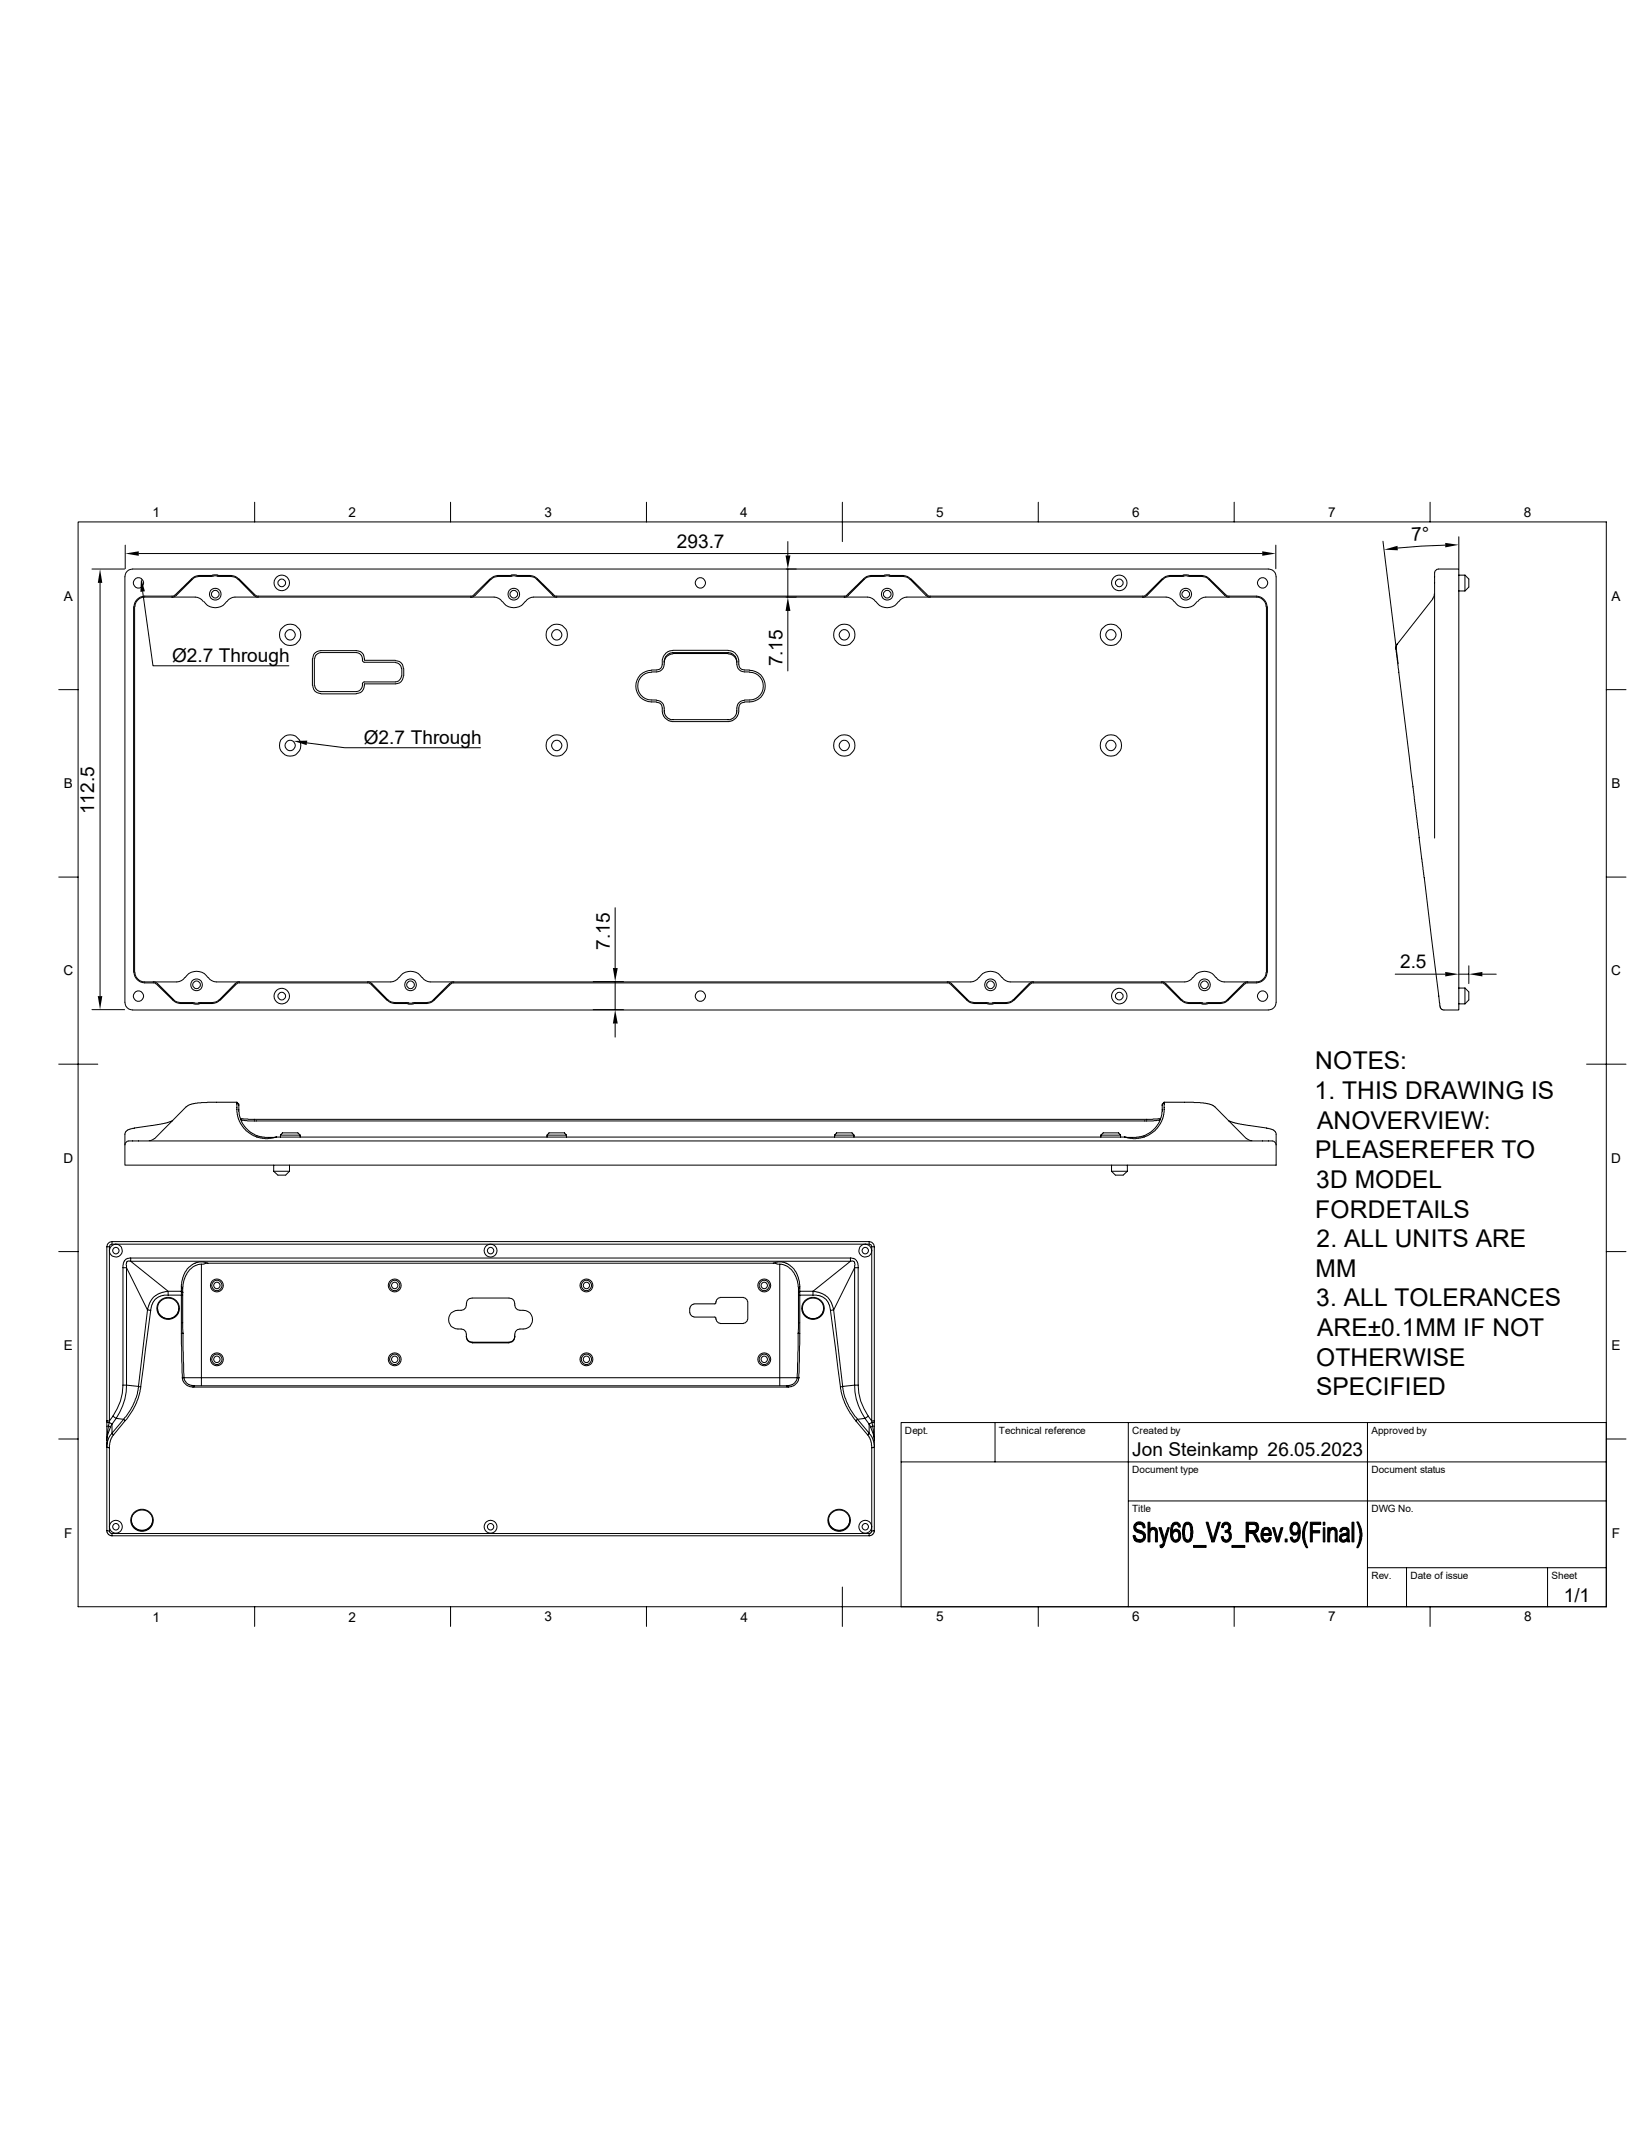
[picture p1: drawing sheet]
<svg xmlns="http://www.w3.org/2000/svg" width="216mm" height="279mm" viewBox="0 0 216 279" stroke-linecap="round" stroke-linejoin="round" font-family="sans-serif">
<g fill="none" stroke="#000" stroke-width=".13">
<path d="M10.2 68.5h200.5v142.4h-200.5zM12.1 74.7h4.2M13.1 76.5v54.2M16.4 71.5v3.1M16.7 75l.2-.2 .5-.1h149a1.01 1.01 0 0 1 1 1v55.8a1.01 1.01 0 0 1-1 1h-149a1.01 1.01 0 0 1-1-1v-55.8l.1-.5zM17.5 79.6v48M17.7 79.6v48M18.2 72.6h147.4M18.7 77.6l1.4 9.8h17.8M23 78.1l-.3 .1h-3.7a1.45 1.45 0 0 0-1.4 1.4M26.7 79a1.37 1.37 0 0 0-1.1-.6h-6.6a1.3 1.3 0 0 0-1.3 1.2M26.8 79a1.77 1.77 0 0 0 2.9 0"/>
<path d="M28.5 75.6h1.8a1.16 1.16 0 0 1 .9 .4M28.5 75.5h1.8a1.42 1.42 0 0 1 1 .4M28.5 75.6h-2.4a1.16 1.16 0 0 0-.9 .4l-2.1 2.1-.2 .2-.3 .1M28.6 75.5h-2.5a1.42 1.42 0 0 0-1 .4l-2.1 2.1M29.8 79a1.37 1.37 0 0 1 1-.6h34a1.37 1.37 0 0 1 1.1 .6M31.2 76l2.1 2.1 .3 .2 .3 .1M31.3 75.9l2.1 2.1M33.4 78.1l.3 .1h28.1l.4-.1M33.4 65.9v2.6M59.1 65.9v2.6M64.3 75.9l-2.1 2.1M64.4 76l-2.1 2.1-.2 .2-.3 .1"/>
<path d="M65.9 79a1.77 1.77 0 0 0 3 0M67.1 75.5h2.4a1.42 1.42 0 0 1 1 .4l2.1 2.1M67.1 75.6h2.4a1.16 1.16 0 0 1 .9 .4l2.1 2.1M67.1 75.5h-1.8a1.42 1.42 0 0 0-1 .4M67.1 75.6h-1.8a1.16 1.16 0 0 0-.9 .4M68.9 79a1.37 1.37 0 0 1 1.1-.6h43.8a1.37 1.37 0 0 1 1.1 .6M72.5 78.1l.2 .2 .3 .1M72.6 78.1l.3 .1h37.8l.5-.1M84.8 65.9v2.6M103.3 71.1v1.8M103.3 74.7v3.7M110.5 65.9v5.2"/>
<path d="M111.3 78.1l-.3 .2-.3 .1M114.9 79a1.77 1.77 0 0 0 3 0M116.6 75.6h1.8a1.16 1.16 0 0 1 .9 .4M116.7 75.5h1.7a1.42 1.42 0 0 1 1 .4M116.7 75.6h-2.4a1.16 1.16 0 0 0-.9 .4l-2.1 2.1M116.7 75.5h-2.4a1.42 1.42 0 0 0-1 .4l-2.1 2.1M117.9 79a1.37 1.37 0 0 1 1.1-.6h34a1.37 1.37 0 0 1 1 .6M119.4 76l2.1 2.1 .2 .2 .3 .1M119.5 75.9l2.1 2.1M121.5 78.1l.4 .1h28l.5-.1M136.2 65.9v2.6M152.4 75.9l-2 2.1"/>
<path d="M152.5 76l-2 2.1-.3 .2-.3 .1M154.1 79a1.77 1.77 0 0 0 2.9 0M155.2 75.5h2.4a1.42 1.42 0 0 1 1 .4l2.1 2.1M155.2 75.5h-1.7a1.42 1.42 0 0 0-1 .4M155.2 75.6h2.4a1.16 1.16 0 0 1 .9 .4l2.2 2.1 .2 .2 .3 .1M155.3 75.6h-1.8a1.16 1.16 0 0 0-.9 .4M157.1 79a1.37 1.37 0 0 1 1.1-.6h6.6a1.3 1.3 0 0 1 1.3 1.2M160.7 78.1l.4 .1h3.7a1.45 1.45 0 0 1 1.4 1.4M161.9 65.9v2.6M166.1 79.6v48M166.2 79.6v48M167.3 71.5v3.1"/>
<path d="M181.4 71l2 16.1M187.6 65.9v2.6M188 78.6l-4.7 5.9-.2 .4v.4l5.8 46.9a.54 .54 0 0 0 .5 .3h1.9v-57.8h-2.6a.58 .58 0 0 0-.5 .7v34.6M188.1 77.9v.4l-.2 .3M189.6 71.5l-6.3 .4M191.3 70.4v4.2M191.3 75.5h.9M191.3 77.6h.9M192.2 75.5v2.1M192.2 75.5l.5 .5v1l-.5 .6M7.7 90.5h2.5M40.3 97.5l4.9 .6h17.8"/>
<path d="M41 86.4v3.6M41 86.4a1.02 1.02 0 0 1 1.1-1h4.6a1.05 1.05 0 0 1 1.1 1.3h4.1M41 90a1.02 1.02 0 0 0 1.1 1M41.2 86.4v3.6M41.3 86.4a.88 .88 0 0 1 .8-.8h4.6a.88 .88 0 0 1 .8 1.1l.2 .2h4.2M42.1 91.1h4.6M51.9 87l.4 .1 .2 .2 .2 .5M51.9 86.7a1.02 1.02 0 0 1 1 1.1M52.7 88.7l-.2 .4a.74 .74 0 0 1-.6 .4h-4.2l-.2 .2a.93 .93 0 0 1-.8 1.1h-4.6l-.6-.3-.2-.5M52.7 87.8v.9M52.9 88.7a1.02 1.02 0 0 1-1 1h-4.1v.3a1.02 1.02 0 0 1-1.1 1M53 87.8v.9"/>
<path d="M85.5 88.2a1.82 1.82 0 0 0-1.8 1.8 1.82 1.82 0 0 0 1.8 1.9h.6M85.5 88a2.07 2.07 0 0 0-2.1 2 2.07 2.07 0 0 0 2.1 2.1h.6M85.5 88.2a1.45 1.45 0 0 0 1.5-.5l.1-1a1.25 1.25 0 0 1 1.2-1.1h7.3l.5 .3a1.16 1.16 0 0 1 .5 .9 1.09 1.09 0 0 0 1.1 1.4h.6M85.5 87.9a1.25 1.25 0 0 0 1.3-.4l.1-.7a1.52 1.52 0 0 1 1.4-1.5l7.2 .1a1.45 1.45 0 0 1 1.4 1.4v.4a.73 .73 0 0 0 .8 .7h.6M86.1 91.9a1.24 1.24 0 0 1 1 1.6l.1 .1a1.11 1.11 0 0 0 1.1 .8h7.2a1.16 1.16 0 0 0 1.1-1.1 1.08 1.08 0 0 1 1.1-1.4M86.1 92.2a.98 .98 0 0 1 .8 1.2 1.47 1.47 0 0 0 1.4 1.3h7.2a1.45 1.45 0 0 0 1.4-1.4v-.4a.73 .73 0 0 1 .8-.7M88.3 85.8h7.2M88.3 85.8a1.16 1.16 0 0 0-1.2 1.2M95.5 85.8a1.16 1.16 0 0 1 1.1 1.2M98.3 88.2a1.82 1.82 0 0 1 1.8 1.8 1.82 1.82 0 0 1-1.8 1.9h-.6M98.3 88a2.07 2.07 0 0 1 2.1 2 2.07 2.07 0 0 1-2.1 2.1h-.6M103.3 80.2v7.9"/>
<path d="M210.7 90.5h2.6M7.7 115.1h2.5M80.7 119.1v7.9M210.7 115.1h2.6M7.7 139.7h5.1M12.1 132.5h4.2M17.6 127.6a1.45 1.45 0 0 0 1.4 1.4h1.2l.4 .2M17.7 127.6a1.3 1.3 0 0 0 1.3 1.3h4.2a1.37 1.37 0 0 0 1.1-.6M20.1 128.9h.3l.3 .2 2.1 2.1a1.16 1.16 0 0 0 .9 .4h2.4M20.6 129.2l2.1 2.1a1.42 1.42 0 0 0 1 .4h2.4M24.3 128.3a1.77 1.77 0 0 1 3 0M27.3 128.3a1.37 1.37 0 0 0 1.1 .6h22.9a1.37 1.37 0 0 0 1-.6"/>
<path d="M28.7 131.2a1.16 1.16 0 0 1-.8 .4h-1.9M28.8 131.3a1.42 1.42 0 0 1-.9 .4h-1.8M30.9 129.2l.5-.2h16.9l.4 .2M30.9 129.2l-2 2.1M31.4 128.9h-.3l-.2 .2-2.1 2.1M48.2 128.9h.3l.3 .2 2 2.1M48.7 129.2l2.1 2.1M50.8 131.3a1.42 1.42 0 0 0 1 .4h1.8M50.9 131.2a1.16 1.16 0 0 0 .9 .4h1.8M52.4 128.3a1.77 1.77 0 0 1 2.9 0M55.4 128.3a1.37 1.37 0 0 0 1 .6h70.9a1.37 1.37 0 0 0 1.1-.6M59.1 129.2l-2.2 2.1a1.42 1.42 0 0 1-.9 .4h-2.5"/>
<path d="M59.1 129.2l.4-.2h64.9l.3 .2M59.5 128.9h-.3l-.2 .2-2.1 2.1a1.16 1.16 0 0 1-.9 .4h-2.4M77.8 132.5h4M77.8 128.8h4M80.7 128.8v3.7M80.7 134.3v1.8M124.2 128.9h.3l.3 .2 2.1 2.1a1.16 1.16 0 0 0 .9 .4h2.4M124.7 129.2l2.1 2.1a1.42 1.42 0 0 0 1 .4h2.5M128.4 128.3a1.77 1.77 0 0 1 3 0M131.4 128.3a1.37 1.37 0 0 0 1.1 .6h22.9a1.37 1.37 0 0 0 1.1-.6M132.9 131.2a1.16 1.16 0 0 1-.9 .4h-1.8M133 131.3a1.42 1.42 0 0 1-1 .4h-1.8"/>
<path d="M135.1 129.2l.5-.2h16.9l.3 .2M135.1 129.2l-2.1 2.1M135.6 128.9h-.3l-.3 .2-2.1 2.1M152.4 128.9h.3l.2 .2 2.1 2.1M152.8 129.2l2.1 2.1M154.9 131.3a1.42 1.42 0 0 0 1 .4h1.8M155 131.2a1.16 1.16 0 0 0 .9 .4h1.8M156.5 128.3a1.77 1.77 0 0 1 3 0M163.2 129.2l-2.1 2.1a1.42 1.42 0 0 1-1 .4h-2.5M163.7 128.9h-.3l-.3 .2-2.1 2.1a1.16 1.16 0 0 1-.9 .4h-2.4M166.1 127.6a1.3 1.3 0 0 1-1.3 1.3h-4.2a1.37 1.37 0 0 1-1.1-.6M166.2 127.6a1.45 1.45 0 0 1-1.4 1.4h-1.3l-.3 .2"/>
<path d="M183 127.8h6.6M191.3 127.8h1.4M191.3 129.7h.9M191.3 131.7h.9M192.2 129.7v2M192.2 129.7l.5 .5v1l-.5 .5M192.7 126.7v2.4M194.4 127.8h1.9M208.1 139.7h5.2M16.4 150.2a.58 .58 0 0 1 .7-.5h149.7a.51 .51 0 0 1 .6 .5M16.4 150.2v2.7h151v-2.7M20.3 149.4l-.5 .3h-.2"/>
<path d="M22.6 147.1l-.9 .3-4.1 .6-.8 .3a.74 .74 0 0 0-.4 .6v1.3M31.1 144.7v.2M31.1 144.7l.2 .2 .1 1.4 .3 1 .4 .6 .5 .5 1 .6 .6 .2 .6 .1 1.5-.1M31.1 144.9v1.1l.2 .9 .2 .5 .8 1 .9 .6 1 .4h.9l1.2-.2M31.1 144.7h-4.7l-1 .1-.7 .2-4.4 4.4M31.1 144.9h.1M31.5 146.8l1.1 .1h118.6l1-.1M31.6 146.9l.2 .1 .7 .1h118.8l.7-.1 .2-.1M35.9 153.7h2.1M35.9 153.7l.5 .5h1.1l.5-.5M35.9 152.9v.8M36.3 149.2h111.2"/>
<path d="M36.8 149a.71 .71 0 0 1 .9-.3h.7a.74 .74 0 0 1 1 .3M36.8 149h2.6M36.8 149v.2M38 152.9v.8M39.4 149v.2M71.8 149a.71 .71 0 0 1 .8-.3h.8a.71 .71 0 0 1 .9 .3M71.8 149h2.5M71.8 149v.2M74.3 149v.2M109.5 149a.71 .71 0 0 1 .9-.3h.7a.71 .71 0 0 1 .9 .3M109.5 149h2.5M109.5 149v.2"/>
<path d="M112 149v.2M144.4 149a.74 .74 0 0 1 .9-.3h.8a.71 .71 0 0 1 .9 .3M144.4 149h2.6M144.4 149v.2M145.8 153.7l.5 .5h1l.6-.5M145.8 152.9v.8M145.8 153.7h2.1M147 149v.2M147.9 152.9v.8M152.4 145.1v1.2l-.2 .6-.5 1-.6 .5-.9 .6-.6 .2-.6 .1-1.5-.1M152.4 145.1h.1M152.7 144.7l-.3 .2v.2"/>
<path d="M152.7 144.7v.2M152.7 144.9v1.1l-.2 .9-.2 .5-.8 1-.9 .6-1 .4h-1l-1.1-.2M152.7 144.7h4.7l1.6 .3 .3 .2 4.2 4.2M152.7 144.9h.1M161.1 147.1l1 .3 4.1 .6 .8 .3a.74 .74 0 0 1 .4 .6v1.3M163.5 149.4l.5 .3h.2M7.7 164.3h2.5M14 163.6h.4M14 163.6v23.1M14.4 163.6v22.9l.4-.7M14.7 163.3a.3 .3 0 0 0-.3 .3M14.7 162.9l-.3 .1-.3 .3-.1 .3"/>
<path d="M14.7 163.3h.5M14.7 162.9v.4M14.7 162.9h99.3M15.2 163.3h98.3M16.1 166.4v15.4M16.1 166.4h.5M16.6 166.4l2.7 5.5M16.6 166.4v15.4M17.1 165.1a.96 .96 0 0 0-1 1.1v.2M17.1 165.1h94.4M17.1 165.1v.4a.4 .4 0 0 0-.5 .1 .4 .4 0 0 0 0 .5v.3M19.3 171.9l-1.1 10"/>
<path d="M19.3 171.9l.5 .1M19.8 172l-1.3 10M20.7 171.7a1.4 1.4 0 0 0 1.4 1.4 1.4 1.4 0 0 0 1.4-1.4M22.1 170l-1 .1-.7 .3-.4 .6-.2 1M22.1 170v-.5l-.9 .1-.8 .4-.7 .8-.4 1.1M22.1 170h1.7M23.8 169.5v.5M23.8 169.5h-1.7l-5-4h94.4l-4.9 4M23.8 169.5l.2 .1M23.8 173.6h.2M23.8 169.5h.1M23.8 169l.2 .1"/>
<path d="M23.8 170h.2zM23.8 175l.1 5.8M23.8 170v5M23.8 168.9v.6M23.8 168.9l.2 .1M24 173.6v1.4M24 169v.1M24 169.6v4M24 169.1v.5M24 169.6h.1M24 175l.1 5.8M24 175h-.2"/>
<path d="M26.4 165.9v14.9M27.3 165.8l-1.4 .2-.9 .5-.7 .9-.2 .7-.1 .9M27.3 165.8l-.6-.2h-.6l-.7 .2-.6 .4-.3 .4-.4 .7-.3 .9v.7M27.3 165.8h74.1M61.2 175.3l.1 .4a.69 .69 0 0 0 .6 .4M61.9 176.1v.1h4.9v-.1M61.9 176.1h4.9M61.9 176.2a.81 .81 0 0 1-.7-1.1l-.2-.5a1.06 1.06 0 0 0-.9-.2 1.26 1.26 0 0 1-1.2-1.5 1.26 1.26 0 0 1 1.6-.9l.3-.1 .3-.3 .1-.5a.73 .73 0 0 1 .7-.8h4.9a.76 .76 0 0 1 .7 1l.2 .4a1.06 1.06 0 0 0 .9 .3 1.26 1.26 0 0 1 1.2 1.4 1.26 1.26 0 0 1-1.6 1l-.3 .1-.3 .3-.1 .6a.73 .73 0 0 1-.7 .8M67.5 175.3l-.1 .4a.69 .69 0 0 1-.6 .4M90.5 171.7v.6M90.5 172.3a.6 .6 0 0 0 .5 .5M91 171.2a.6 .6 0 0 0-.5 .5"/>
<path d="M91 172.8h2.8l.1 .3M93.9 170.8l-.1 .3h-2.8M93.9 173.1a.6 .6 0 0 0 .5 .6M94.4 170.3a.6 .6 0 0 0-.5 .5M94.4 170.3h3.1M94.4 173.7h3.1M97.5 170.3a.6 .6 0 0 1 .5 .5M98 173.1a.6 .6 0 0 1-.5 .6M98.1 170.8v2.3M101.4 165.8l.6-.2h.6l.7 .2 .5 .4 .4 .4 .4 .7 .3 .9v.7M101.4 165.8l1.3 .1 .6 .3 .4 .3 .7 .9 .2 .7 .1 .9M102.3 165.9v14.9h-75.9"/>
<path d="M104.7 175l-.1 5.8M104.7 175h.2M104.7 170h.2zM104.7 169.6v.4M104.7 169v.1M104.7 173.6v1.4M104.7 170h.1M104.7 173.6h.2M104.7 169.1v.5M104.7 170v3.6M104.9 169l-.2 .1M104.9 170v5"/>
<path d="M104.9 175l-.1 5.8M104.9 169.5v.5M104.9 170h1.7M104.9 169.5h1.7M104.9 169.5l-.2 .1M104.9 168.9v.6M104.9 168.9l-.2 .1M105.2 171.7a1.4 1.4 0 0 0 1.4 1.4 1.4 1.4 0 0 0 1.4-1.4M106.6 170l1 .1 .6 .3 .5 .6 .2 1M106.6 169.5l1.1 .2 .5 .3 .4 .3 .5 .6 .2 .8v.2l-.4 .1M106.6 169.5v.5M108.9 172l1.3 10"/>
<path d="M111.5 165.1h.2a.96 .96 0 0 1 .9 1.1v.2M111.5 165.1v.4a.42 .42 0 0 1 .5 .1 .42 .42 0 0 1 .1 .4v.4l-2.8 5.5 1.2 10M112.6 166.4v15.4M112.6 166.4h-.5v15.4l-1.6 .1M113.5 163.3a.87 .87 0 0 1 .8 .8M113.5 163.3h.5M113.5 163.3a.84 .84 0 0 0-.8 .8 .84 .84 0 0 0 .8 .9 .84 .84 0 0 0 .8-.9M114 163.3a.3 .3 0 0 1 .3 .3M114 162.9l.3 .1 .3 .3 .1 .3M114 162.9v.4M114.3 163.6v.5M114.3 164.1v22.4l-.4-.7"/>
<path d="M114.3 163.6h.4M114.7 163.6v23.1M210.7 164.3h2.6M7.7 188.8h2.5M14 186.5h.4l-.1 .1 .4 .3M14 189.1v11.8M14 186.7h.3M14 186.7v.5M14 187.2v1.9M14.2 187.2l.3 .1-.4 .9-.1 .9M14.2 187.2h-.2M14.2 187.2l-.2 1.9"/>
<path d="M14.3 186.6l-.1 .6M14.4 190v10.9M14.7 186.9l-.2 .4M14.9 188.3l-.4 .7-.1 1M14.9 188.3l-.2-.2-.3 .4-.3 .6v.4a.28 .28 0 0 0-.1 .4 .28 .28 0 0 0 .4 .1M15.2 186.1l1 .2-1.5 1.8v-1.2zM16.1 181.8a7.1 7.1 0 0 1-1.3 4M16.1 181.8h.5M16.2 186.3l.2 .1M16.4 186.4l-1.5 1.9M16.6 181.8a7.6 7.6 0 0 1-1.4 4.3l-.4-.3M16.6 181.8l1.6 .1"/>
<path d="M17.2 199.5a1.4 1.4 0 0 0 1.4 1.3 1.4 1.4 0 0 0 1.4-1.3M18.2 181.9l.3 .1M18.2 181.9a8 8 0 0 1-2 4.4M18.5 182l-.1 .3a8.5 8.5 0 0 1-2 4.1M23.9 180.8a1.39 1.39 0 0 0 1.4 1.2M23.9 180.8h.2M24.1 180.8l.2 .4 .3 .4 .7 .3M24.1 180.8h2.3M24.1 180.8h-.2M24.1 180.8h.1M25.3 182h78.1M25.3 181.9h.2"/>
<path d="M25.3 181.9v.1M25.5 181.9h77.7M25.5 181.9v.1M26.4 180.8v1.1M103.2 181.9h.2M103.2 181.9v.1M103.4 181.9v.1M104.6 180.8l-.2 .4-.3 .4-.7 .3M104.6 180.8h-2.3v1.1M104.6 180.8h.2M104.8 180.8a1.39 1.39 0 0 1-1.4 1.2M104.8 180.8h-.2"/>
<path d="M108.7 199.5a1.4 1.4 0 0 0 1.4 1.3 1.4 1.4 0 0 0 1.4-1.3M110.2 182l.1 .3a8.9 8.9 0 0 0 2 4.2M110.5 181.9l-.3 .1M110.5 181.9a8 8 0 0 0 2 4.4M112.3 186.5l1.5 1.8M112.5 186.3l-.2 .2M112.5 186.3l1.5 1.8v-1.2M112.6 181.8a7.1 7.1 0 0 0 1.3 4M112.6 181.8h-.5a7.6 7.6 0 0 0 1.4 4.3M113.5 186.1l.5 .8M113.5 186.1l-1 .2M113.8 188.3l.4 .7 .1 1"/>
<path d="M113.8 188.3l.2-.2 .3 .4 .3 .6v.4a.28 .28 0 0 1 .1 .4 .28 .28 0 0 1-.4 .1M113.9 185.8l-.4 .3M114 186.9l.2 .4M114.2 187.3l.3-.1 .2 1.9-.1-.9zM114.3 190v10.9M114.4 186.6l.1 .6M114.4 186.6l-.4 .3M114.4 186.7h.3M114.5 187.2h.2M114.7 186.7v.5M114.7 187.2v13.7M114.7 186.5h-.4l.1 .1"/>
<path d="M118.2 191.9h92.5M130.5 186.7v5.2M148 197h62.7M148 186.7v24.2M179.4 186.7v24.2M210.7 188.8h2.6M210.7 186.7h-92.5v24.2M14 200.9h.4M14 200.9l.1 .2a.62 .62 0 0 0 .5 .4h.1M14.4 200.9l.1 .3 .2 .1M14.7 201.3h99.3M14.7 201.3v.2"/>
<path d="M14.7 201.5h99.3M33.4 210.9v2.5M59.1 210.9v2.5M84.8 210.9v2.5M110.5 208.3v5.1M114 201.3v.2M114.3 200.9v.2l-.3 .2M114.7 200.9l-.1 .2a.62 .62 0 0 1-.5 .4h-.1M114.7 200.9h-.4M136.2 210.9v2.5M161.9 210.9v2.5M179.4 205.7h31.3"/>
<path d="M184.5 205.7v5.2M187.6 210.9v2.5M203 205.7v5.2"/>
<circle cx="18.2" cy="76.5" r=".68"/>
<circle cx="28.2" cy="78" r=".77"/>
<circle cx="28.2" cy="78" r=".5"/>
<circle cx="37" cy="76.5" r="1.02"/>
<circle cx="37" cy="76.5" r=".5"/>
<circle cx="67.4" cy="78" r=".77"/>
<circle cx="67.4" cy="78" r=".5"/>
<circle cx="91.9" cy="76.5" r=".68"/>
<circle cx="116.4" cy="78" r=".77"/>
<circle cx="116.4" cy="78" r=".5"/>
<circle cx="146.8" cy="76.5" r="1.02"/>
<circle cx="146.8" cy="76.5" r=".5"/>
<circle cx="155.5" cy="78" r=".77"/>
<circle cx="155.5" cy="78" r=".5"/>
<circle cx="165.6" cy="76.5" r=".68"/>
<circle cx="38.1" cy="83.3" r=".68"/>
<circle cx="38.1" cy="97.8" r=".68"/>
<circle cx="38.1" cy="97.8" r="1.4"/>
<circle cx="38.1" cy="83.3" r="1.4"/>
<circle cx="73" cy="97.8" r=".68"/>
<circle cx="73" cy="83.3" r=".68"/>
<circle cx="73" cy="83.3" r="1.4"/>
<circle cx="73" cy="97.8" r="1.4"/>
<circle cx="110.7" cy="97.8" r=".68"/>
<circle cx="110.7" cy="83.3" r=".68"/>
<circle cx="110.7" cy="97.8" r="1.4"/>
<circle cx="110.7" cy="83.3" r="1.4"/>
<circle cx="145.7" cy="97.8" r=".68"/>
<circle cx="145.7" cy="83.3" r=".68"/>
<circle cx="145.7" cy="97.8" r="1.4"/>
<circle cx="145.7" cy="83.3" r="1.4"/>
<circle cx="18.2" cy="130.7" r=".68"/>
<circle cx="25.8" cy="129.2" r=".77"/>
<circle cx="25.8" cy="129.2" r=".5"/>
<circle cx="37" cy="130.7" r="1.02"/>
<circle cx="37" cy="130.7" r=".5"/>
<circle cx="53.8" cy="129.2" r=".77"/>
<circle cx="53.9" cy="129.2" r=".5"/>
<circle cx="91.9" cy="130.7" r=".68"/>
<circle cx="129.9" cy="129.2" r=".77"/>
<circle cx="129.9" cy="129.2" r=".5"/>
<circle cx="146.8" cy="130.7" r="1.02"/>
<circle cx="146.8" cy="130.7" r=".5"/>
<circle cx="158" cy="129.2" r=".77"/>
<circle cx="158" cy="129.2" r=".5"/>
<circle cx="165.6" cy="130.7" r=".68"/>
<circle cx="15.2" cy="164.1" r=".84"/>
<circle cx="15.2" cy="164.1" r=".43"/>
<circle cx="22" cy="171.7" r="1.46"/>
<circle cx="22" cy="171.7" r="1.39"/>
<circle cx="28.4" cy="178.4" r=".68"/>
<circle cx="28.4" cy="168.7" r=".68"/>
<circle cx="28.4" cy="178.4" r=".43"/>
<circle cx="28.4" cy="168.7" r=".43"/>
<circle cx="28.4" cy="178.4" r=".85"/>
<circle cx="28.4" cy="168.7" r=".85"/>
<circle cx="51.8" cy="178.4" r=".68"/>
<circle cx="51.8" cy="168.7" r=".68"/>
<circle cx="51.8" cy="168.7" r=".43"/>
<circle cx="51.8" cy="178.4" r=".43"/>
<circle cx="51.8" cy="168.7" r=".85"/>
<circle cx="51.8" cy="178.4" r=".85"/>
<circle cx="64.3" cy="164.1" r=".43"/>
<circle cx="64.3" cy="164.1" r=".85"/>
<circle cx="76.9" cy="178.4" r=".68"/>
<circle cx="76.9" cy="168.7" r=".68"/>
<circle cx="76.9" cy="178.4" r=".43"/>
<circle cx="76.9" cy="168.7" r=".43"/>
<circle cx="76.9" cy="168.7" r=".85"/>
<circle cx="76.9" cy="178.4" r=".85"/>
<circle cx="100.2" cy="178.4" r=".68"/>
<circle cx="100.2" cy="168.7" r=".68"/>
<circle cx="100.2" cy="178.4" r=".43"/>
<circle cx="100.2" cy="168.7" r=".43"/>
<circle cx="100.2" cy="178.4" r=".85"/>
<circle cx="100.2" cy="168.7" r=".85"/>
<circle cx="106.6" cy="171.7" r="1.46"/>
<circle cx="106.6" cy="171.7" r="1.39"/>
<circle cx="113.5" cy="164.1" r=".43"/>
<circle cx="18.6" cy="199.5" r="1.46"/>
<circle cx="18.6" cy="199.5" r="1.39"/>
<circle cx="110" cy="199.5" r="1.46"/>
<circle cx="110.1" cy="199.5" r="1.39"/>
<circle cx="15.2" cy="200.4" r=".43"/>
<circle cx="15.2" cy="200.4" r=".85"/>
<circle cx="64.3" cy="200.4" r=".43"/>
<circle cx="64.3" cy="200.4" r=".85"/>
<circle cx="113.5" cy="200.4" r=".43"/>
<circle cx="113.5" cy="200.4" r=".85"/>
</g>
<g fill="#000" stroke="#000" stroke-width=".13">
<path d="M148.8 200.1a.79 .79 0 0 1 1.3-.1h-.7a.39 .39 0 0 0-.4 .4 .39 .39 0 0 0 .4 .4 .84 .84 0 0 1 .8 1.2 .85 .85 0 0 1-1.4 .1h.7a.45 .45 0 0 0 .5-.4 .45 .45 0 0 0-.5-.5 .78 .78 0 0 1-.7-1z" fill-rule="evenodd"/>
<path d="M150.6 199.8h.2v.9h.5l-.3 .1-.1 .2-.1 1.4h-.2z" fill-rule="evenodd"/>
<path d="M153.8 199.9a.59 .59 0 0 1 .7-.1 .59 .59 0 0 1 .3 .6h-.2l-.3-.4h-.5z" fill-rule="evenodd"/>
<path d="M155.4 199.9a.66 .66 0 0 1 .7 0 .66 .66 0 0 1 .3 .6v.8a.91 .91 0 0 1-.6 1.1l-.3-.1-.2-.2h.5a.71 .71 0 0 0 .4-.9 1.31 1.31 0 0 0-.3-1.2h-.6z" fill-rule="evenodd"/>
<path d="M158.2 199.8h.3l.5 1.8 .1 .5-.1 .3z" fill-rule="evenodd"/>
<path d="M159.8 199.8h.3l-.8 2.6h-.3z" fill-rule="evenodd"/>
<path d="M160.4 200h.4l-.2 .2-.2 .3-.2-.1z" fill-rule="evenodd"/>
<path d="M160.4 199.9a.63 .63 0 0 1 .9 .1 .63 .63 0 0 1-.1 .9h-.5a.43 .43 0 0 0 .5-.4 .43 .43 0 0 0-.4-.5h-.4z" fill-rule="evenodd"/>
<path d="M163.4 199.8h1.1l.5 .2-1.3 .1v.8h1.3l-.4 .3h-.9v1.2h-.3z" fill-rule="evenodd"/>
<path d="M164.4 200.1l.6-.1 .1 .5-.1 .4h-1.3h.6a.43 .43 0 0 0 .5-.4 .43 .43 0 0 0-.4-.4z" fill-rule="evenodd"/>
<path d="M169.4 200h.5a.63 .63 0 0 0-.4 .6 .63 .63 0 0 0 .4 .6l-.5 .1a1.28 1.28 0 0 1 0-1.3z" fill-rule="evenodd"/>
<path d="M169.5 199.9a.64 .64 0 0 1 1 .5l.1 .9-.2 .6-.1 .2h-.5a.86 .86 0 0 0 .5-.9v-.1h-.2a.68 .68 0 0 0-.2-1.1h-.5z" fill-rule="evenodd"/>
<path d="M171.3 199.7h.2l-.3 .8-.1 1.3 .2 .8 .2 .5h-.2l-.4-1.3v-1z" fill-rule="evenodd"/>
<path d="M171.9 199.8h1.3v.3h-1.1v.8h1v.3h-1v1.2h-.2z" fill-rule="evenodd"/>
<path d="M173.6 199.8h.2v.4h-.2z" fill-rule="evenodd"/>
<path d="M178 199.7a.52 .52 0 0 1 .4 .5l.2 1v.8l-.3 .9-.2 .2h-.1l.3-.7 .1-.8-.1-1z" fill-rule="evenodd"/>
<path d="M148.6 201.5h.3a.66 .66 0 0 0 .6 .6h-.7z" fill-rule="evenodd"/>
<path d="M149.4 200h.7l.1 .5h-.3l-.1-.3z" fill-rule="evenodd"/>
<path d="M150.9 200.6a.55 .55 0 0 1 .7-.1 .55 .55 0 0 1 .2 .7v1.2h-.2l-.1-1.5-.2-.2h-.5z" fill-rule="evenodd"/>
<path d="M152.1 202.8h.6v.1a.36 .36 0 0 1-.5 .2z" fill-rule="evenodd"/>
<path d="M152 200.5h.3l.4 1.5-.1 .4z" fill-rule="evenodd"/>
<path d="M153.2 200.5h.2l-.7 2.2v.1h-.4h.1l.1-.2z" fill-rule="evenodd"/>
<path d="M153.7 200.2l.1-.2h.4a.81 .81 0 0 0-.4 1h.2a.7 .7 0 0 0 .2 1.1h.5a.61 .61 0 0 1-.7 .2 .61 .61 0 0 1-.4-.6l-.1-1z" fill-rule="evenodd"/>
<path d="M153.8 200.9a.48 .48 0 0 1 .9 0l-.6 .1h-.1h-.2z" fill-rule="evenodd"/>
<path d="M154.2 201l.5-.1a1.2 1.2 0 0 1 0 1.2h-.5a.67 .67 0 0 0 .1-1.1z" fill-rule="evenodd"/>
<path d="M155.3 200.1l.4-.1a.81 .81 0 0 0-.3 .9v.1a1.05 1.05 0 0 0 .4 1.1h-.5l-.1-.2-.1-1.2z" fill-rule="evenodd"/>
<path d="M156.5 202.8h1.7v.3h-1.7z" fill-rule="evenodd"/>
<path d="M160.2 201.7l.2-.1 .1 .4 .3 .1h-.4z" fill-rule="evenodd"/>
<path d="M160.7 200.8l.5 .1-.1 .1 .2 .1h-.6z" fill-rule="evenodd"/>
<path d="M160.9 201.1h.4a.74 .74 0 0 1 .1 1 .74 .74 0 0 1-1 .1v-.1h.4a.55 .55 0 0 0 .4-.5 .55 .55 0 0 0-.3-.5z" fill-rule="evenodd"/>
<path d="M161.6 202.8h1.7v.3h-1.7z" fill-rule="evenodd"/>
<path d="M164 201.2h.6l.7 1.2h-.4l-.5-1-.2-.2z" fill-rule="evenodd"/>
<path d="M165.6 200.7h.5l-.3 .1-.1 .5h1.1v.2h-1.1l.1 .5 .3 .1h-.5a1.61 1.61 0 0 1 0-1.4z" fill-rule="evenodd"/>
<path d="M165.7 200.6a.68 .68 0 0 1 .8 0 .68 .68 0 0 1 .3 .7h-1.1h.8l-.1-.4-.1-.2h-.7z" fill-rule="evenodd"/>
<path d="M165.6 202.1h.6l.2-.1 .1-.2h.3a.67 .67 0 0 1-.5 .6 .67 .67 0 0 1-.7-.3z" fill-rule="evenodd"/>
<path d="M166.9 200.5h.3l.4 1.4-.1 .5z" fill-rule="evenodd"/>
<path d="M168 200.5h.3l-.6 1.9h-.2z" fill-rule="evenodd"/>
<path d="M168.6 202h.2v.4h-.2z" fill-rule="evenodd"/>
<path d="M169.2 201.8l.3-.1v.2l.2 .2h.6a.56 .56 0 0 1-.7 .2 .56 .56 0 0 1-.4-.5z" fill-rule="evenodd"/>
<path d="M169.4 201.3l.9-.2a.54 .54 0 0 1-.9 .2z" fill-rule="evenodd"/>
<path d="M173.6 200.5h.2v1.9h-.2z" fill-rule="evenodd"/>
<path d="M174.2 200.5h.2v.2h.3l-.2 .3-.1 1.4h-.2z" fill-rule="evenodd"/>
<path d="M174.4 200.7h.4z" fill-rule="evenodd"/>
<path d="M174.5 200.6a.56 .56 0 0 1 .7-.1 .56 .56 0 0 1 .2 .7v1.2h-.3v-1.4a.29 .29 0 0 0-.3-.3h-.3z" fill-rule="evenodd"/>
<path d="M175.8 200.8l.1-.1h.5h-.3l-.1 .3h-.3z" fill-rule="evenodd"/>
<path d="M175.9 201.4h.8l-.3 .1a.34 .34 0 0 0-.4 .2 .34 .34 0 0 0 .1 .4l.6 .1a.56 .56 0 0 1-.9 .1 .56 .56 0 0 1 .1-.9z" fill-rule="evenodd"/>
<path d="M176.2 202.1h.5v.1z" fill-rule="evenodd"/>
<path d="M175.9 200.6a.61 .61 0 0 1 .7-.1 .61 .61 0 0 1 .4 .6v1v.3h-.2l-.1-.3h-.3l.3-.3v-.4h-.8l.4-.1a.29 .29 0 0 0 .4-.3 .29 .29 0 0 0-.3-.3h-.5z" fill-rule="evenodd"/>
<path d="M177.3 199.8h.3v2.6h-.3z" fill-rule="evenodd"/>
</g>
<g fill="#000">
<path d="M13.1 74.7l.3 1.8h-.6zM16.4 72.6l1.8-.3v.6zM18.5 75.9l.5 1.7-.6 .1zM103 72.9h.7l-.4 1.8zM165.6 72.3l1.7 .3-1.7 .3zM181.5 72.1l1.8-.5v.6zM189.6 71.2l1.7 .3-1.7 .3zM38.5 97.2h1.8l-.1 .6zM103.3 78.4l.4 1.8h-.7zM12.8 130.7h.6l-.3 1.8zM80.7 132.5l.3 1.8h-.6zM80.4 127h.6l-.3 1.8z"/>
<path d="M189.6 127.6l1.7 .2-1.7 .3zM192.7 127.8l1.7-.2v.5z"/>
</g>
<g font-size="3.2">
<text x="172.5" y="140.3">NOTES:</text>
<text x="172.4" y="144.2">1. THIS DRAWING IS</text>
<text x="172.8" y="148.1">ANOVERVIEW:</text>
<text x="172.5" y="152">PLEASEREFER TO</text>
<text x="172.6" y="155.9">3D MODEL</text>
<text x="172.5" y="159.8">FORDETAILS</text>
<text x="172.5" y="167.6">MM</text>
<text x="172.7" y="163.7">2. ALL UNITS ARE</text>
<text x="172.6" y="171.4">3. ALL TOLERANCES</text>
<text x="172.6" y="179.2">OTHERWISE</text>
<text x="172.8" y="175.3">ARE±0.1MM IF NOT</text>
<text x="172.6" y="183.1">SPECIFIED</text>
</g>
<g font-size="2.5">
<text x="88.8" y="71.9">293.7</text>
<text x="185.2" y="71" transform="rotate(-3 185.2 71)">7°</text>
<text x="22.6" y="86.8">Ø2.7 Through</text>
<text x="102.6" y="87.5" transform="rotate(-90 102.6 87.5)">7.15</text>
<text x="47.7" y="97.6">Ø2.7 Through</text>
<text x="12.4" y="106.9" transform="rotate(-90 12.4 106.9)">112.5</text>
<text x="80" y="124.6" transform="rotate(-90 80 124.6)">7.15</text>
<text x="183.6" y="127.1">2.5</text>
<text x="148.5" y="191.1">Jon Steinkamp 26.05.2023</text>
<text x="205.1" y="210.2">1/1</text>
</g>
<g font-size="1.8">
<text x="20" y="67.9">1</text>
<text x="45.7" y="67.9">2</text>
<text x="71.4" y="67.9">3</text>
<text x="97.1" y="67.9">4</text>
<text x="122.8" y="67.8">5</text>
<text x="148.5" y="67.9">6</text>
<text x="174.2" y="67.9">7</text>
<text x="199.9" y="67.9">8</text>
<text x="8.4" y="78.9">A</text>
<text x="211.4" y="78.9">A</text>
<text x="8.4" y="103.5">B</text>
<text x="211.4" y="103.5">B</text>
<text x="8.3" y="128">C</text>
<text x="211.3" y="128">C</text>
<text x="8.3" y="152.6">D</text>
<text x="211.3" y="152.6">D</text>
<text x="8.4" y="177.2">E</text>
<text x="211.4" y="177.2">E</text>
<text x="8.4" y="201.8">F</text>
<text x="211.4" y="201.8">F</text>
<text x="20" y="212.8">1</text>
<text x="45.7" y="212.8">2</text>
<text x="71.4" y="212.8">3</text>
<text x="97.1" y="212.8">4</text>
<text x="122.8" y="212.8">5</text>
<text x="148.5" y="212.8">6</text>
<text x="174.2" y="212.8">7</text>
<text x="199.9" y="212.8">8</text>
</g>
<g font-size="1.3">
<text x="118.7" y="188.1">Dept.</text>
<text x="131" y="188.1">Technical reference</text>
<text x="148.5" y="188.1">Created by</text>
<text x="179.9" y="188.1">Approved by</text>
<text x="148.5" y="193.3">Document type</text>
<text x="179.9" y="193.3">Document status</text>
<text x="148.5" y="198.4">Title</text>
<text x="179.9" y="198.4">DWG No.</text>
<text x="179.9" y="207.2">Rev.</text>
<text x="185" y="207.2">Date of issue</text>
<text x="203.5" y="207.2">Sheet</text>
</g>
</svg>
